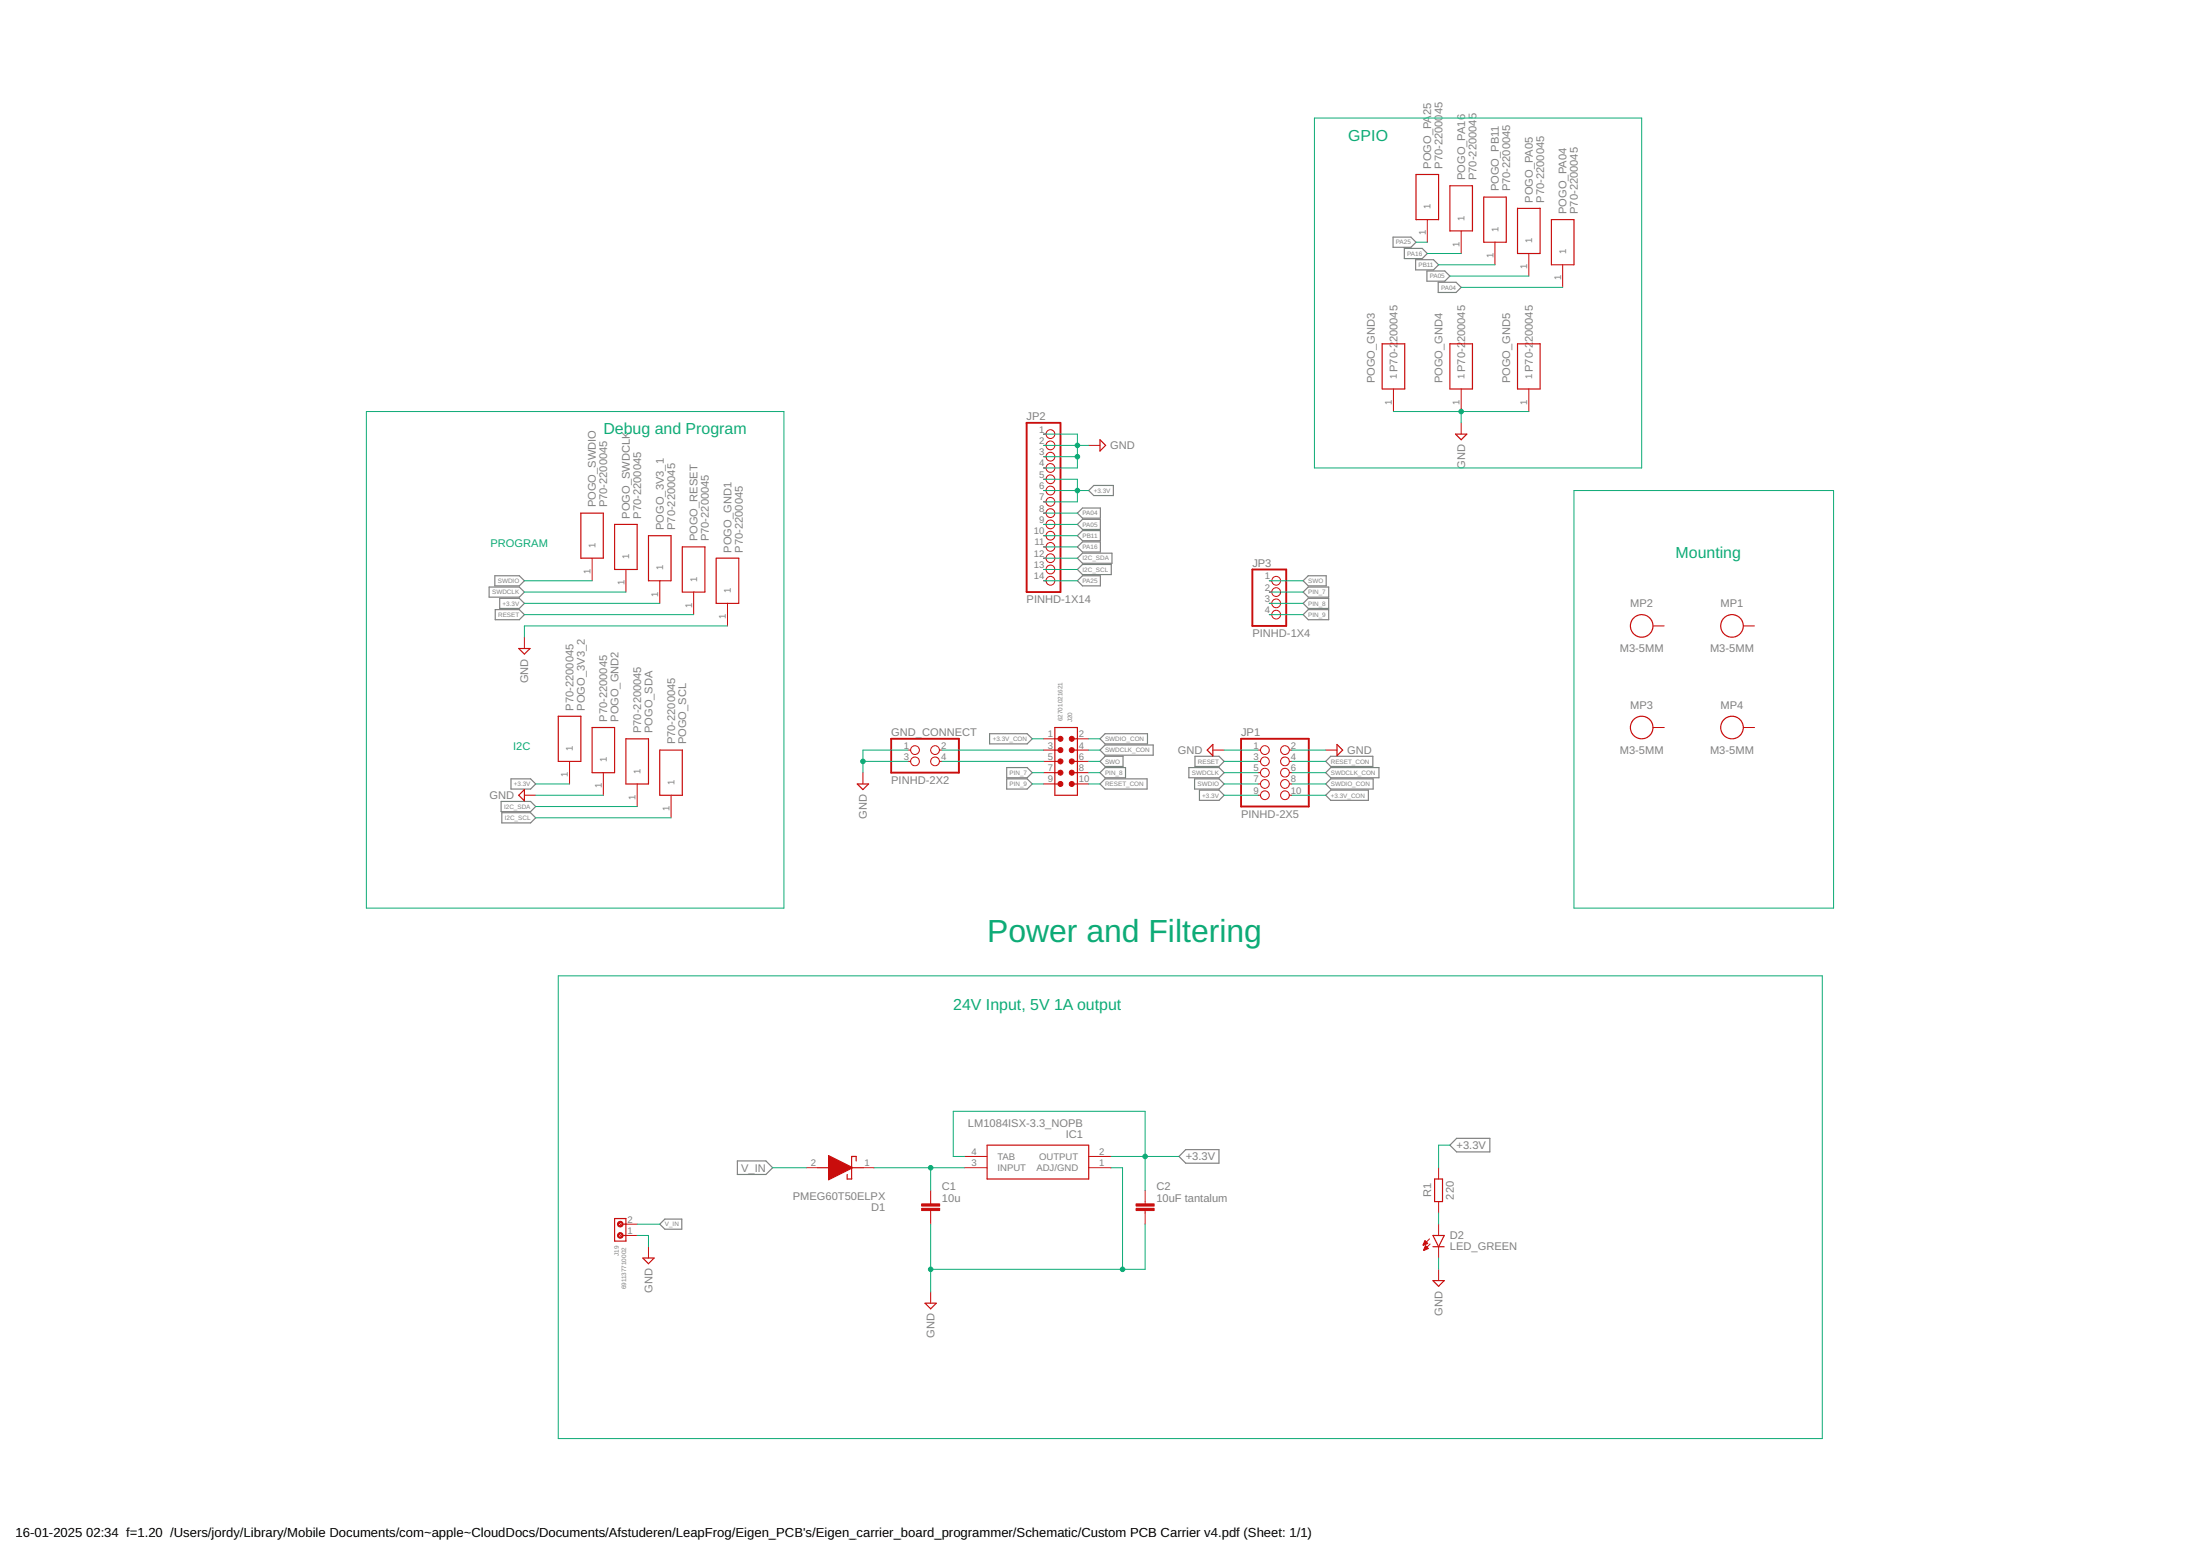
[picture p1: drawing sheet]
<svg xmlns="http://www.w3.org/2000/svg" width="594mm" height="420mm" viewBox="0 0 594 420" stroke-linecap="round" stroke-linejoin="round" font-family="sans-serif">
<g fill="none" stroke="#808080" stroke-width=".32">
<path d="M376.2 64h4.8l1.4 1.4-1.4 1.4h-4.8zM379.2 67.1h4.8l1.4 1.4-1.4 1.3h-4.8zM382.3 70.1h4.8l1.4 1.4-1.4 1.4h-4.8zM385.3 73.2h4.8l1.4 1.3-1.4 1.4h-4.8zM388.4 76.2h4.8l1.4 1.4-1.4 1.4h-4.8zM292.3 137.2h4.8v2.7h-4.8l-1.4-1.3zM294 132.5l1.4-1.4h5.3v2.7h-5.3zM132.1 158.5h8.1l1.4 1.4-1.4 1.3h-8.1zM133.6 155.5h6.6l1.4 1.3-1.4 1.4h-6.6zM290.9 144.7l1.4-1.4h4.8v2.7h-4.8zM290.9 147.7l1.4-1.4h4.8v2.8h-4.8zM290.9 156.8l1.4-1.3h4.8v2.7h-4.8z"/>
<path d="M290.9 150.7l1.4-1.3h8v2.7h-8zM290.9 153.8l1.4-1.4h7.8v2.8h-7.8zM292.3 140.2h4.8v2.8h-4.8l-1.4-1.4zM351.9 156.8l1.4-1.3h4.8v2.7h-4.8zM351.9 159.9l1.4-1.4h5.5v2.7h-5.5zM133.7 164.6h6.5l1.4 1.4-1.4 1.3h-6.5zM134.9 161.6h5.3l1.4 1.3-1.4 1.4h-5.3zM351.9 162.9l1.4-1.3h5.5v2.7h-5.5zM351.9 166l1.4-1.4h5.5v2.7h-5.5zM267.2 198.1h10.2l1.3 1.4-1.3 1.4h-10.2zM297 199.5l1.4-1.4h11.5v2.8h-11.5zM135.3 216.4h8l1.4 1.4-1.4 1.4h-8z"/>
<path d="M135.5 219.5h7.8l1.4 1.3-1.4 1.4h-7.8zM138 210.3h5.3l1.4 1.4-1.4 1.4h-5.3zM271.8 210.3h5.6l1.3 1.4-1.3 1.4h-5.6zM271.8 207.3h5.6l1.3 1.3-1.3 1.4h-5.6zM297 211.7l1.4-1.4h11.4v2.8h-11.4zM297 208.6l1.4-1.3h5.5v2.7h-5.5zM297 205.6l1.4-1.4h4.9v2.8h-4.9zM297 202.5l1.4-1.3h13v2.7h-13zM321 207.3h8.2l1.4 1.3-1.4 1.4h-8.2zM322.6 210.3h6.6l1.4 1.4-1.4 1.4h-6.6zM322.7 204.2h6.5l1.4 1.4-1.4 1.4h-6.5zM323.9 213.4h5.3l1.4 1.3-1.4 1.4h-5.3z"/>
<path d="M359.3 210.3h11.5v2.8h-11.5l-1.3-1.4zM359.3 213.4h10.2v2.7h-10.2l-1.3-1.4zM359.3 207.3h13.1v2.7h-13.1l-1.3-1.4zM359.3 204.2h11.4v2.8h-11.4l-1.3-1.4zM199.1 313.5h7.7l1.8 1.8-1.8 1.8h-7.7zM320.2 310.4h9v3.7h-9l-1.8-1.8zM393.3 307.4h9v3.6h-9l-1.8-1.8zM178.2 330.6l1.3-1.4h4.6v2.7h-4.6z"/>
</g>
<g fill="none" stroke="#c90d0c" stroke-width=".32">
<path d="M382.4 47.1h6.1v12.2h-6.1zM391.5 50.2h6.1v12.2h-6.1zM400.7 53.2h6v12.2h-6zM409.8 56.3h6.1v12.2h-6.1zM418.9 59.3h6.1v12.2h-6.1zM373.2 92.8h6.1v12.2h-6.1zM391.5 92.8h6.1v12.2h-6.1zM409.8 92.8h6.1v12.2h-6.1zM297 118.7l1.6 1.6-1.6 1.5zM393 117.2h3.1l-1.5 1.5zM156.8 138.6h6.1v12.1h-6.1zM166 141.6h6.1v12.2h-6.1z"/>
<path d="M175.1 144.7h6.1v12.1h-6.1zM184.3 147.7h6.1v12.2h-6.1zM193.4 150.7h6.1v12.2h-6.1zM140.1 175.1h3l-1.5 1.5zM150.7 193.4h6.1v12.2h-6.1zM159.9 196.4h6.1v12.2h-6.1zM169 199.5h6.1v12.2h-6.1zM284.8 196.4h6.1v18.3h-6.1zM284.8 199.5h1.6M289.4 199.5h1.5M141.6 213.2v3.1l-1.5-1.6zM178.2 202.5h6.1v12.2h-6.1z"/>
<path d="M231.5 211.7h3l-1.5 1.5zM284.8 205.6h1.6M284.8 208.6h1.6M284.8 211.7h1.6M284.8 202.5h1.6M289.4 205.6h1.5M289.4 208.6h1.5M289.4 211.7h1.5M289.4 202.5h1.5M327.5 201v3.1l-1.5-1.6zM361 201l1.6 1.5-1.6 1.6zM220.8 315.3h3.1"/>
<path d="M230 315.3h3M231.2 313.5v-1.2h-1.2v6.1h-1.2v-1.3M266.6 309.2h27.4v9.2h-27.4zM387.4 318.4h2.1v6.1h-2.1zM166 329h3v6.1h-3zM168.1 333.6h.9M168.1 330.6h.9M173.6 339.7h3l-1.5 1.5zM386.9 333.6h3.1l-1.5 3.1zM386.9 336.7h3.1M249.8 351.9h3l-1.5 1.5zM386.9 345.8h3.1l-1.5 1.5z"/>
<circle cx="443.3" cy="169" r="3"/>
<circle cx="467.7" cy="169" r="3"/>
<circle cx="443.3" cy="196.4" r="3"/>
<circle cx="467.7" cy="196.4" r="3"/>
</g>
<g fill="none" stroke="#c90d0c" stroke-width=".27">
<path d="M385.4 59.3v6.1M394.6 62.4v6.1M403.7 65.4v6.1M412.8 68.5v6M422 71.5v6.1M281.8 117.2h.7M376.3 105v6.1M394.6 105v6.1M394.6 114.2v3M412.8 105v6.1M281.8 120.3h.7M281.8 123.3h.7"/>
<path d="M281.8 126.4h.7M281.8 129.4h.7M281.8 132.5h.7M281.8 135.5h.7M281.8 138.6h.7M294 120.3h3M159.9 150.7v6.1M169 153.8v6.1M178.2 156.8v6.1M187.3 159.9v6.1M281.8 141.6h.7M281.8 144.7h.7"/>
<path d="M281.8 147.7h.7M281.8 150.7h.7M281.8 153.8h.7M281.8 156.8h.7M342.8 156.8h.6M342.8 159.9h.6M141.6 172.1v3M196.4 162.9v6.1M342.8 162.9h.6M342.8 166h.6M446.4 169h3M470.7 169h3.1"/>
<path d="M281.8 199.5h3M290.9 199.5h3.1M446.4 196.4h3M470.7 196.4h3.1M141.6 214.7h3.1M153.8 205.6v6.1M162.9 208.6v6.1M172.1 211.7v6.1M181.2 214.7v6.1M233 208.6v3.1M245.2 202.5h.7M245.2 205.6h.7"/>
<path d="M253.7 202.5h.7M253.7 205.6h.7M281.8 202.5h3M281.8 205.6h3M281.8 208.6h3M281.8 211.7h3M290.9 202.5h3.1M290.9 205.6h3.1M290.9 208.6h3.1M290.9 211.7h3.1M327.5 202.5h3.1M339.7 214.7h.7"/>
<path d="M339.7 202.5h.7M339.7 205.6h.7M339.7 208.6h.7M339.7 211.7h.7M348.2 214.7h.6M348.2 202.5h.6M348.2 205.6h.6M348.2 208.6h.6M348.2 211.7h.6M358 202.5h3M217.8 315.3h3M233 315.3h3.1"/>
<path d="M260.5 315.3h6.1M260.5 312.3h6.1M294 315.3h6.1M294 312.3h6.1M388.5 315.3v3.1M167.2 333.3l.6 .6M167.2 330.2l.6 .7M169 333.6h3.1M169 330.6h3.1M175.1 336.7v3M251.3 321.4v3.7M251.3 326.9v3.7"/>
<path d="M309.2 321.4v3.7M309.2 326.9v3.7M386 334.5l-1.7 1.7M386.2 335.9l-1.7 1.7M388.5 324.5v3M388.5 330.6v3M388.5 336.7v3M251.3 348.8v3.1M388.5 342.8v3"/>
<circle cx="283.7" cy="117.2" r="1.19"/>
<circle cx="283.7" cy="123.3" r="1.19"/>
<circle cx="283.7" cy="120.3" r="1.19"/>
<circle cx="283.7" cy="135.5" r="1.19"/>
<circle cx="283.7" cy="138.6" r="1.19"/>
<circle cx="283.7" cy="126.4" r="1.19"/>
<circle cx="283.7" cy="129.4" r="1.19"/>
<circle cx="283.7" cy="132.5" r="1.19"/>
<circle cx="283.7" cy="141.6" r="1.19"/>
<circle cx="283.7" cy="147.7" r="1.19"/>
<circle cx="283.7" cy="150.7" r="1.19"/>
<circle cx="283.7" cy="153.8" r="1.19"/>
<circle cx="283.7" cy="156.8" r="1.19"/>
<circle cx="283.7" cy="144.7" r="1.19"/>
<circle cx="344.6" cy="156.8" r="1.19"/>
<circle cx="344.6" cy="159.9" r="1.19"/>
<circle cx="344.6" cy="166" r="1.19"/>
<circle cx="344.6" cy="162.9" r="1.19"/>
<circle cx="247.1" cy="205.6" r="1.19"/>
<circle cx="247.1" cy="202.5" r="1.19"/>
<circle cx="252.5" cy="205.6" r="1.19"/>
<circle cx="252.5" cy="202.5" r="1.19"/>
<circle cx="341.6" cy="208.6" r="1.19"/>
<circle cx="341.6" cy="214.7" r="1.19"/>
<circle cx="341.6" cy="211.7" r="1.19"/>
<circle cx="341.6" cy="202.5" r="1.19"/>
<circle cx="341.6" cy="205.6" r="1.19"/>
<circle cx="347" cy="211.7" r="1.19"/>
<circle cx="347" cy="205.6" r="1.19"/>
<circle cx="347" cy="202.5" r="1.19"/>
<circle cx="347" cy="208.6" r="1.19"/>
<circle cx="347" cy="214.7" r="1.19"/>
</g>
<g fill="#c90d0c" stroke="#c90d0c" stroke-width=".27">
<path d="M223.7 312l6.4 3.2v.2l-6.4 3.2z" fill-rule="evenodd"/>
<path d="M384.8 335l.8 .8-1.3 .5z" fill-rule="evenodd"/>
<path d="M384.9 336.3l.8 .8-1.2 .6z" fill-rule="evenodd"/>
<path d="M166.9 333.1a.76 .76 0 0 1 1.2 .1 .76 .76 0 0 1-.4 1.1 .76 .76 0 0 1-1-.7h.3a.46 .46 0 0 1 .7-.4 .46 .46 0 0 1 .1 .8 .46 .46 0 0 1-.7-.2l-.4-.2z" fill-rule="evenodd"/>
<path d="M166.9 330.1a.76 .76 0 0 1 1.2 0 .76 .76 0 0 1-.4 1.2 .76 .76 0 0 1-1-.7h.3a.46 .46 0 0 1 .7-.4 .46 .46 0 0 1 .1 .7 .46 .46 0 0 1-.7-.2l-.4-.1z" fill-rule="evenodd"/>
<circle cx="286.4" cy="199.5" r=".68"/>
<circle cx="289.4" cy="199.5" r=".68"/>
<circle cx="286.4" cy="202.5" r=".68"/>
<circle cx="289.4" cy="202.5" r=".68"/>
<circle cx="286.4" cy="205.6" r=".68"/>
<circle cx="289.4" cy="205.6" r=".68"/>
<circle cx="286.4" cy="208.6" r=".68"/>
<circle cx="289.4" cy="208.6" r=".68"/>
<circle cx="286.4" cy="211.7" r=".68"/>
<circle cx="289.4" cy="211.7" r=".68"/>
</g>
<path d="M277.2 114.2h9.2v45.7h-9.2zM338.2 153.8h9.1v15.2h-9.1zM240.6 199.5h18.3v9.1h-18.3zM335.1 199.5h18.3v18.3h-18.3z" fill="none" stroke="#c90d0c" stroke-width=".51"/>
<g fill="#c90d0c" stroke="#c90d0c" stroke-width=".27">
<path d="M248.9 326.3h4.8v.6h-4.8z"/>
<path d="M248.9 325.1h4.8v.6h-4.8z"/>
<path d="M306.8 326.3h4.9v.6h-4.9z"/>
<path d="M306.8 325.1h4.9v.6h-4.9z"/>
</g>
<g fill="none" stroke="#0dab76" stroke-width=".27">
<path d="M354.9 31.9h88.4v94.5h-88.4zM382.4 65.4h3M385.4 68.5h9.2M388.5 71.5h15.2M391.5 74.5h21.3M394.6 77.6h27.4M98.9 111.1h112.8v134.1h-112.8zM281.8 117.2h9.1v9.2h-9.1M376.3 111.1h36.5M394.6 111.1v3.1M281.8 123.3h9.1M281.8 129.4h9.1v6.1h-9.1"/>
<path d="M281.8 120.3h12.2M281.8 132.5h12.2M281.8 138.6h9.1M425 132.5h70.1v112.7h-70.1zM141.6 156.8h18.3M141.6 159.9h27.4M281.8 141.6h9.1M281.8 144.7h9.1M281.8 150.7h9.1M281.8 153.8h9.1M281.8 156.8h9.1M281.8 147.7h9.1"/>
<path d="M342.8 156.8h9.1M342.8 159.9h9.1M141.6 162.9h36.6M141.6 166h45.7M196.4 169h-54.8v3.1M342.8 162.9h9.1M342.8 166h9.1M278.7 199.5h3.1M294 199.5h3M144.7 214.7h18.2M144.7 211.7h9.1M144.7 217.8h27.4"/>
<path d="M233 205.6h12.2M245.2 202.5h-12.2v6.1M254.4 202.5h27.4M254.4 205.6h27.4M278.7 211.7h3.1M278.7 208.6h3.1M294 202.5h3M294 205.6h3M294 211.7h3M294 208.6h3M330.6 214.7h9.1M330.6 202.5h9.1"/>
<path d="M330.6 205.6h9.1M330.6 211.7h9.1M330.6 208.6h9.1M348.8 214.7h9.2M348.8 202.5h9.2M348.8 205.6h9.2M348.8 211.7h9.2M348.8 208.6h9.2M144.7 220.8h36.5M150.7 263.5h341.4v125h-341.4zM208.6 315.3h9.2M236.1 315.3h24.4"/>
<path d="M251.3 315.3v6.1M260.5 312.3h-3.1v-12.2h51.8v21.3M300.1 315.3h3v27.5M300.1 312.3h18.3M391.5 309.2h-3v6.1M172.1 333.6h3v3.1M172.1 330.6h6.1M251.3 330.6v18.2M309.2 330.6v12.2h-57.9M388.5 327.5v3.1M388.5 339.7v3.1"/>
</g>
<g fill="#0dab76" stroke="#0dab76" stroke-width=".27">
<circle cx="394.6" cy="111.1" r=".61"/>
<circle cx="290.9" cy="120.3" r=".61"/>
<circle cx="290.9" cy="123.3" r=".61"/>
<circle cx="251.3" cy="342.8" r=".61"/>
<circle cx="303.1" cy="342.8" r=".61"/>
<circle cx="233" cy="205.6" r=".61"/>
<circle cx="290.9" cy="132.5" r=".61"/>
<circle cx="309.2" cy="312.3" r=".61"/>
<circle cx="251.3" cy="315.3" r=".61"/>
</g>
<text font-size="8.6" fill="#0dab76" x="266.6" y="254.4">Power and Filtering</text>
<g font-size="4.3" fill="#0dab76">
<text x="364.1" y="38">GPIO</text>
<text x="162.9" y="117.2">Debug and Program</text>
<text x="452.5" y="150.7">Mounting</text>
<text x="257.4" y="272.6">24V Input, 5V 1A output</text>
</g>
<g font-size="3.5">
<text x="4.2" y="415">16-01-2025</text>
<text x="23.3" y="415">02:34 f=1.20 /Users/jordy/Library/Mobile Documents/com~apple~CloudDocs/Documents/Afstuderen/LeapFrog/Eigen_PCB's/Eigen_carrier_board_programmer/Schematic/Custom PCB Carrier v4.pdf (Sheet: 1/1)</text>
</g>
<g font-size="3" fill="#808080">
<text x="386.5" y="31.1" transform="rotate(-90 386.5 31.1)">25</text>
<text x="386.5" y="45.6" transform="rotate(-90 386.5 45.6)">POGO_PA</text>
<text x="389.5" y="45.6" transform="rotate(-90 389.5 45.6)">P70-2200045</text>
<text x="395.6" y="48.6" transform="rotate(-90 395.6 48.6)">POGO_PA16</text>
<text x="398.7" y="48.6" transform="rotate(-90 398.7 48.6)">P70-2200045</text>
<text x="404.8" y="51.7" transform="rotate(-90 404.8 51.7)">POGO_PB11</text>
<text x="407.8" y="51.7" transform="rotate(-90 407.8 51.7)">P70-2200045</text>
<text x="413.9" y="54.7" transform="rotate(-90 413.9 54.7)">POGO_PA05</text>
<text x="417" y="54.7" transform="rotate(-90 417 54.7)">P70-2200045</text>
<text x="423" y="57.8" transform="rotate(-90 423 57.8)">POGO_PA04</text>
<text x="426.1" y="57.8" transform="rotate(-90 426.1 57.8)">P70-2200045</text>
<text x="377.3" y="92.4" transform="rotate(-90 377.3 92.4)">200045</text>
<text x="395.6" y="92.4" transform="rotate(-90 395.6 92.4)">200045</text>
<text x="413.9" y="92.4" transform="rotate(-90 413.9 92.4)">200045</text>
<text x="377.3" y="100.5" transform="rotate(-90 377.3 100.5)">P70-2</text>
<text x="395.6" y="100.5" transform="rotate(-90 395.6 100.5)">P70-2</text>
<text x="413.9" y="100.5" transform="rotate(-90 413.9 100.5)">P70-2</text>
<text x="371.2" y="103.5" transform="rotate(-90 371.2 103.5)">POGO_GND3</text>
<text x="389.5" y="103.5" transform="rotate(-90 389.5 103.5)">POGO_GND4</text>
<text x="407.8" y="103.5" transform="rotate(-90 407.8 103.5)">POGO_GND5</text>
<text x="277.2" y="113.4">JP2</text>
<text x="299.8" y="121.3">GND</text>
<text x="395.6" y="126.7" transform="rotate(-90 395.6 126.7)">GND</text>
<text x="160.9" y="137" transform="rotate(-90 160.9 137)">POGO_SWDIO</text>
<text x="164" y="137" transform="rotate(-90 164 137)">P70-2200045</text>
<text x="170.1" y="140.1" transform="rotate(-90 170.1 140.1)">POGO_SWDCLK</text>
<text x="173.1" y="140.1" transform="rotate(-90 173.1 140.1)">P70-2200045</text>
<text x="179.2" y="143.1" transform="rotate(-90 179.2 143.1)">POGO_3V3_1</text>
<text x="182.3" y="143.1" transform="rotate(-90 182.3 143.1)">P70-2200045</text>
<text x="188.4" y="146.2" transform="rotate(-90 188.4 146.2)">POGO_RESET</text>
<text x="191.4" y="146.2" transform="rotate(-90 191.4 146.2)">P70-2200045</text>
<text x="197.5" y="149.2" transform="rotate(-90 197.5 149.2)">POGO_GND1</text>
<text x="200.6" y="149.2" transform="rotate(-90 200.6 149.2)">P70-2200045</text>
<text x="338.2" y="153">JP3</text>
<text x="277.2" y="162.9">PINHD-1X14</text>
<text x="440.2" y="164">MP2</text>
<text x="464.6" y="164">MP1</text>
<text x="338.2" y="172.1">PINHD-1X4</text>
<text x="437.4" y="176.2">M3-5MM</text>
<text x="461.8" y="176.2">M3-5MM</text>
<text x="142.7" y="184.6" transform="rotate(-90 142.7 184.6)">GND</text>
<text x="154.8" y="191.9" transform="rotate(-90 154.8 191.9)">P70-2200045</text>
<text x="157.9" y="191.9" transform="rotate(-90 157.9 191.9)">POGO_3V3_2</text>
<text x="440.2" y="191.4">MP3</text>
<text x="464.6" y="191.4">MP4</text>
<text x="164" y="194.9" transform="rotate(-90 164 194.9)">P70-2200045</text>
<text x="167" y="194.9" transform="rotate(-90 167 194.9)">POGO_GND2</text>
<text x="173.1" y="198" transform="rotate(-90 173.1 198)">P70-2200045</text>
<text x="176.2" y="198" transform="rotate(-90 176.2 198)">POGO_SDA</text>
<text x="182.3" y="201" transform="rotate(-90 182.3 201)">P70-2200045</text>
<text x="185.3" y="201" transform="rotate(-90 185.3 201)">POGO_SCL</text>
<text x="240.6" y="198.7">GND_CONNECT</text>
<text x="318.1" y="203.6">GND</text>
<text x="335.1" y="198.7">JP1</text>
<text x="363.8" y="203.6">GND</text>
<text x="437.4" y="203.6">M3-5MM</text>
<text x="461.8" y="203.6">M3-5MM</text>
<text x="132.2" y="215.8">GND</text>
<text x="240.6" y="211.7">PINHD-2X2</text>
<text x="234.1" y="221.1" transform="rotate(-90 234.1 221.1)">GND</text>
<text x="335.1" y="220.8">PINHD-2X5</text>
<text x="261.4" y="304.2">LM1084ISX-3.3_NOPB</text>
<text x="287.8" y="307.2">IC1</text>
<text x="393.3" y="310.3">+3.3V</text>
<text x="200.1" y="316.4">V_IN</text>
<text x="320.2" y="313.3">+3.3V</text>
<text x="254.4" y="321.4">C1</text>
<text x="312.3" y="321.4">C2</text>
<text x="386.5" y="323.3" transform="rotate(-90 386.5 323.3)">R1</text>
<text x="392.6" y="323.9" transform="rotate(-90 392.6 323.9)">220</text>
<text x="214.1" y="324">PMEG60T50ELPX</text>
<text x="235.3" y="327.1">D1</text>
<text x="254.4" y="324.5">10u</text>
<text x="312.3" y="324.5">10uF tantalum</text>
<text x="391.5" y="334.5">D2</text>
<text x="391.5" y="337.6">LED_GREEN</text>
<text x="176.2" y="349.1" transform="rotate(-90 176.2 349.1)">GND</text>
<text x="389.5" y="355.2" transform="rotate(-90 389.5 355.2)">GND</text>
<text x="252.4" y="361.3" transform="rotate(-90 252.4 361.3)">GND</text>
</g>
<g font-size="3" fill="#0dab76">
<text x="132.5" y="147.7">PROGRAM</text>
<text x="138.5" y="202.5">I2C</text>
</g>
<g font-size="2.6" fill="#808080">
<text x="386.3" y="56.5" transform="rotate(-90 386.3 56.5)">1</text>
<text x="395.5" y="59.6" transform="rotate(-90 395.5 59.6)">1</text>
<text x="385" y="63.6" transform="rotate(-90 385 63.6)">1</text>
<text x="404.6" y="62.6" transform="rotate(-90 404.6 62.6)">1</text>
<text x="413.8" y="65.6" transform="rotate(-90 413.8 65.6)">1</text>
<text x="394.1" y="66.6" transform="rotate(-90 394.1 66.6)">1</text>
<text x="403.3" y="69.6" transform="rotate(-90 403.3 69.6)">1</text>
<text x="422.9" y="68.7" transform="rotate(-90 422.9 68.7)">1</text>
<text x="412.4" y="72.7" transform="rotate(-90 412.4 72.7)">1</text>
<text x="421.6" y="75.7" transform="rotate(-90 421.6 75.7)">1</text>
<text x="377.2" y="102.2" transform="rotate(-90 377.2 102.2)">1</text>
<text x="395.5" y="102.2" transform="rotate(-90 395.5 102.2)">1</text>
<text x="413.8" y="102.2" transform="rotate(-90 413.8 102.2)">1</text>
<text x="375.8" y="109.3" transform="rotate(-90 375.8 109.3)">1</text>
<text x="394.1" y="109.3" transform="rotate(-90 394.1 109.3)">1</text>
<text x="412.4" y="109.3" transform="rotate(-90 412.4 109.3)">1</text>
<text x="280.6" y="116.8">1</text>
<text x="280.6" y="119.8">2</text>
<text x="280.6" y="122.9">3</text>
<text x="280.6" y="125.9">4</text>
<text x="280.6" y="129">5</text>
<text x="280.6" y="132">6</text>
<text x="280.6" y="135.1">7</text>
<text x="280.6" y="138.1">8</text>
<text x="280.6" y="141.2">9</text>
<text x="160.8" y="147.9" transform="rotate(-90 160.8 147.9)">1</text>
<text x="279.2" y="144.2">10</text>
<text x="279.3" y="147.3">11</text>
<text x="159.5" y="155" transform="rotate(-90 159.5 155)">1</text>
<text x="169.9" y="151" transform="rotate(-90 169.9 151)">1</text>
<text x="179.1" y="154" transform="rotate(-90 179.1 154)">1</text>
<text x="279.2" y="150.3">12</text>
<text x="279.2" y="153.4">13</text>
<text x="168.6" y="158" transform="rotate(-90 168.6 158)">1</text>
<text x="177.7" y="161.1" transform="rotate(-90 177.7 161.1)">1</text>
<text x="188.2" y="157.1" transform="rotate(-90 188.2 157.1)">1</text>
<text x="197.4" y="160.1" transform="rotate(-90 197.4 160.1)">1</text>
<text x="279.2" y="156.4">14</text>
<text x="341.6" y="156.4">1</text>
<text x="341.6" y="159.5">2</text>
<text x="186.9" y="164.1" transform="rotate(-90 186.9 164.1)">1</text>
<text x="196" y="167.2" transform="rotate(-90 196 167.2)">1</text>
<text x="341.6" y="162.5">3</text>
<text x="341.6" y="165.5">4</text>
<text x="154.7" y="202.8" transform="rotate(-90 154.7 202.8)">1</text>
<text x="244" y="202.1">1</text>
<text x="254.1" y="202.1">2</text>
<text x="283" y="199.1">1</text>
<text x="283" y="202.1">3</text>
<text x="291.4" y="199.1">2</text>
<text x="291.4" y="202.1">4</text>
<text x="338.5" y="202.1">1</text>
<text x="348.6" y="202.1">2</text>
<text x="153.4" y="209.8" transform="rotate(-90 153.4 209.8)">1</text>
<text x="163.8" y="205.8" transform="rotate(-90 163.8 205.8)">1</text>
<text x="173" y="208.9" transform="rotate(-90 173 208.9)">1</text>
<text x="244" y="205.2">3</text>
<text x="254.1" y="205.2">4</text>
<text x="283" y="205.2">5</text>
<text x="283" y="208.2">7</text>
<text x="291.4" y="205.2">6</text>
<text x="291.4" y="208.2">8</text>
<text x="338.5" y="205.2">3</text>
<text x="338.5" y="208.2">5</text>
<text x="348.6" y="205.2">4</text>
<text x="348.6" y="208.2">6</text>
<text x="162.5" y="212.9" transform="rotate(-90 162.5 212.9)">1</text>
<text x="171.6" y="215.9" transform="rotate(-90 171.6 215.9)">1</text>
<text x="182.1" y="211.9" transform="rotate(-90 182.1 211.9)">1</text>
<text x="283" y="211.3">9</text>
<text x="291.4" y="211.3">10</text>
<text x="338.5" y="211.3">7</text>
<text x="338.5" y="214.3">9</text>
<text x="348.6" y="211.3">8</text>
<text x="348.6" y="214.3">10</text>
<text x="180.8" y="219" transform="rotate(-90 180.8 219)">1</text>
<text x="262.3" y="311.8">4</text>
<text x="296.8" y="311.8">2</text>
<text x="219" y="314.9">2</text>
<text x="233.5" y="314.9">1</text>
<text x="262.3" y="314.9">3</text>
<text x="269.4" y="316.2">INPUT</text>
<text x="269.4" y="313.2">TAB</text>
<text x="279.9" y="316.2">ADJ/GND</text>
<text x="280.6" y="313.2">OUTPUT</text>
<text x="296.8" y="314.9">1</text>
<text x="169.5" y="333.2">1</text>
<text x="169.5" y="330.1">2</text>
</g>
<g font-size="1.7" fill="#808080">
<text x="376.9" y="66">PA25</text>
<text x="380" y="69.1">PA16</text>
<text x="383" y="72.1">PB11</text>
<text x="386.1" y="75.2">PA05</text>
<text x="389.1" y="78.2">PA04</text>
<text x="295.4" y="133.1">+3.3V</text>
<text x="292.3" y="139.2">PA04</text>
<text x="292.3" y="142.2">PA05</text>
<text x="292.3" y="145.3">PB11</text>
<text x="292.3" y="148.3">PA16</text>
<text x="292.3" y="151.3">I2C_SDA</text>
<text x="292.3" y="154.4">I2C_SCL</text>
<text x="132.9" y="160.5">SWDCLK</text>
<text x="134.4" y="157.5">SWDIO</text>
<text x="292.3" y="157.4">PA25</text>
<text x="353.3" y="160.5">PIN_7</text>
<text x="353.3" y="157.4">SWO</text>
<text x="134.5" y="166.6">RESET</text>
<text x="135.7" y="163.5">+3.3V</text>
<text x="353.3" y="163.5">PIN_8</text>
<text x="353.3" y="166.6">PIN_9</text>
<text x="286.9" y="194.7" transform="rotate(-90 286.9 194.7)">62701021621</text>
<text x="289.5" y="195" transform="rotate(-90 289.5 195)">J20</text>
<text x="268.1" y="200.1">+3.3V_CON</text>
<text x="298.4" y="203.2">SWDCLK_CON</text>
<text x="298.4" y="200.1">SWDIO_CON</text>
<text x="272.6" y="209.3">PIN_7</text>
<text x="298.4" y="209.3">PIN_8</text>
<text x="298.4" y="206.2">SWO</text>
<text x="321.9" y="209.3">SWDCLK</text>
<text x="323.5" y="206.2">RESET</text>
<text x="359.4" y="209.3">SWDCLK_CON</text>
<text x="359.4" y="206.2">RESET_CON</text>
<text x="138.7" y="212.3">+3.3V</text>
<text x="272.6" y="212.3">PIN_9</text>
<text x="298.4" y="212.3">RESET_CON</text>
<text x="323.4" y="212.3">SWDIO</text>
<text x="324.7" y="215.4">+3.3V</text>
<text x="359.4" y="215.3">+3.3V_CON</text>
<text x="359.4" y="212.3">SWDIO_CON</text>
<text x="136.1" y="218.4">I2C_SDA</text>
<text x="136.3" y="221.5">I2C_SCL</text>
<text x="179.5" y="331.2">V_IN</text>
<text x="167.1" y="339.2" transform="rotate(-90 167.1 339.2)">J19</text>
<text x="169.1" y="348.1" transform="rotate(-90 169.1 348.1)">691137710002</text>
</g>
</svg>
